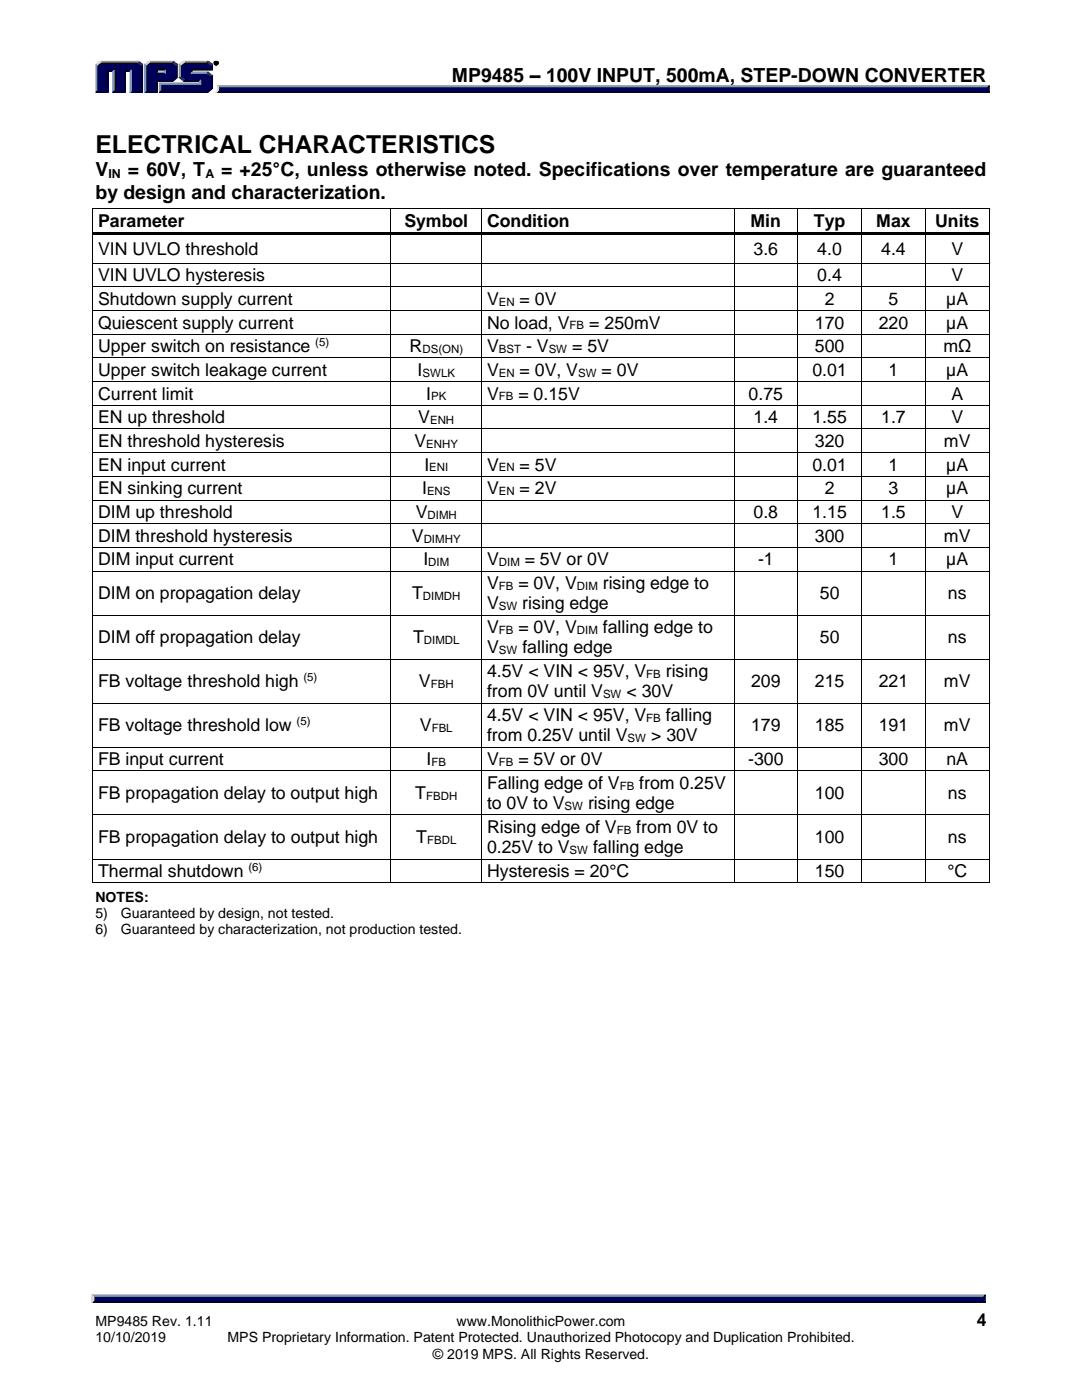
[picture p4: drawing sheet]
<svg xmlns="http://www.w3.org/2000/svg" width="216mm" height="279mm" viewBox="0 0 216 279" stroke-linecap="round" stroke-linejoin="round" font-family="sans-serif">
<g fill="#000" stroke="#000" stroke-width=".2">
<path d="M43.6 17.8h153.4l.4 .6h-154.3a.66 .66 0 0 0 .5-.6zM18.7 259.2h177.5l.4 .8h-178.3z"/>
<path d="M42.7 12.6a.45 .45 0 0 1 .9 0 .45 .45 0 0 1-.9 0zM42.8 12.5a.37 .37 0 0 0 .7 0 .37 .37 0 0 0-.7 0zM43 12.3h.3v.5l-.2-.2-.1 .2zM43.1 12.4v.1h.1z"/>
</g>
<g fill="#7f99bf" stroke="#7f99bf" stroke-width=".2">
<path d="M18.3 258.4h178.3l-.4 .8h-177.5z"/>
<path d="M43.4 17.1h154l-.4 .7h-153.4z"/>
<path d="M31.1 14.6l.3-.2h1.4l.2 .2z"/>
<path d="M36.7 12.1h4.8l-.2 .3h-4.5z"/>
<path d="M35.8 12.8l.2 .2v2.3l-.2 .2z"/>
<path d="M31.8 16.6h8v-.4l.3-.2v.8h-8z"/>
<path d="M31.8 16.6l.3 .2v1.4l-.3 .2z"/>
<path d="M38.1 14.6l.2-.2h3.2l-.2 .2z"/>
<path d="M29.7 12.1h4.8l-.2 .3h-4.4z"/>
<path d="M28.8 12.8l.3 .2v5.2l-.3 .2z"/>
<path d="M32.8 14l.2-.3v.9l-.2-.2z"/>
<path d="M20 12.1h7.6l-.2 .3h-7.2z"/>
<path d="M19.1 12.8l.2 .2v5.2l-.2 .2z"/>
<path d="M22.5 14.3l.3-.3v4.2l-.3 .2z"/>
<path d="M26 14.3l.2-.3v4.2l-.2 .2z"/>
</g>
<g fill="#000026" stroke="#000026" stroke-width=".2">
<path d="M196.6 258.4v1.6l-.4-.5v-.6z"/>
<path d="M197.4 17.1v1.3l-.4-.3v-.6z"/>
<path d="M36.8 16h3.3l-.3 .2h-3.1z"/>
<path d="M38.1 13.7h4v-.7l.3-.2v1.2h-4.1v.4l-.2 .2z"/>
<path d="M31.8 18.4l.3-.2h9.2l.8-.7v-2.3l.3-.1v2.5l-.9 .8z"/>
<path d="M31.1 16h3.2l.8-.7v-2.3l.3-.2v2.7l-.9 .7h-3.1v2.2h-2.6l.3-.2h2z"/>
<path d="M31.1 13.7h1.9l-.2 .3h-1.4v.4l-.3 .2z"/>
<path d="M28.2 13l.2-.2v5.6h-2.4l.2-.2h2z"/>
<path d="M21.4 14h1.4l-.3 .3h-.9v4.1h-2.5l.2-.2h2.1z"/>
<path d="M24.8 14h1.4l-.2 .3h-1v4.1h-2.5l.3-.2h2z"/>
</g>
<g fill="#000059" stroke="#000059" stroke-width=".2">
<path d="M18.7 258.9h177.5v.6h-177.5z"/>
<path d="M43.7 17.5h153.3v.6h-153.5z"/>
<path d="M19.3 13l.9-.6h7.2l.8 .6v5.2h-2v-4.2h-1.4v4.2h-2v-4.2h-1.4v4.2h-2.1z"/>
<path d="M29.1 13l.8-.6h2.2v1.3h-1v.9h1.9v-.9h-1.2v-1.3h2.5l.8 .6v2.3l-.8 .7h-3.2v2.2h-2z"/>
<path d="M32 16.8h8v-.8h-3.2l-.8-.7v-2.3l.8-.6h4.5l.8 .6v.7h-4v.9h3.2l.8 .6v2.3l-.8 .7h-9.3z"/>
</g>
<g fill="#d9d9d9" stroke="#d9d9d9" stroke-width=".2">
<path d="M18.3 258.4l.4 .5v.6l-.4 .5z"/>
<path d="M43.4 17.1l.3 .5a.76 .76 0 0 1-.7 .8 1.12 1.12 0 0 0 .4-1.3z"/>
<path d="M35.8 12.8l.9-.7 .1 .3-.8 .6z"/>
<path d="M28.8 12.8l.9-.7 .2 .3-.8 .6z"/>
<path d="M19.1 12.8l.9-.7 .2 .3-.9 .6z"/>
</g>
<g fill="#195999" stroke="#195999" stroke-width=".2">
<path d="M35.8 15.5l.2-.2 .8 .7-.1 .2z"/>
<path d="M41.5 14.4l.9 .7-.3 .1-.8-.6z"/>
<path d="M34.5 12.1l.9 .7-.3 .2-.8-.6z"/>
<path d="M27.6 12.1l.8 .7-.2 .2-.8-.6z"/>
<path d="M41.5 12.1l.9 .7-.3 .2-.8-.6z"/>
</g>
<g fill="#000">
<path d="M18.5 41.5h.1v.5h-.1z" fill-rule="evenodd"/>
<path d="M18.5 41.5h.1v.2h-.1z" fill-rule="evenodd"/>
<path d="M18.5 46.3h.1v.7h-.1z" fill-rule="evenodd"/>
<path d="M18.5 52.4h.1v.5h-.1z" fill-rule="evenodd"/>
<path d="M18.5 57.2h.1v.4h-.1z" fill-rule="evenodd"/>
<path d="M18.6 46.3h59.3v.5h-59.3z" fill-rule="evenodd"/>
<path d="M77.9 41.7h.2v.3h-.2z" fill-rule="evenodd"/>
<path d="M77.9 41.5h.2v.2h-.2z" fill-rule="evenodd"/>
<path d="M77.9 46.8h.2v.2h-.2z" fill-rule="evenodd"/>
<path d="M77.9 46.3h.6v.5h-.6z" fill-rule="evenodd"/>
<path d="M77.9 52.4h.2v.5h-.2z" fill-rule="evenodd"/>
<path d="M77.9 57.2h.2v.4h-.2z" fill-rule="evenodd"/>
<path d="M78.5 46.3h17.6v.5h-17.6z" fill-rule="evenodd"/>
<path d="M96.1 41.7h.2v.3h-.2z" fill-rule="evenodd"/>
<path d="M96.1 41.5h.2v.2h-.2z" fill-rule="evenodd"/>
<path d="M96.1 46.8h.2v.2h-.2z" fill-rule="evenodd"/>
<path d="M96.1 46.3h.5v.5h-.5z" fill-rule="evenodd"/>
<path d="M96.1 52.4h.2v.5h-.2z" fill-rule="evenodd"/>
<path d="M96.1 57.2h.2v.4h-.2z" fill-rule="evenodd"/>
<path d="M96.6 46.3h49.8v.5h-49.8z" fill-rule="evenodd"/>
<path d="M146.4 41.7h.2v.3h-.2z" fill-rule="evenodd"/>
<path d="M146.4 41.5h.2v.2h-.2z" fill-rule="evenodd"/>
<path d="M146.4 46.8h.2v.2h-.2z" fill-rule="evenodd"/>
<path d="M146.4 46.3h.5v.5h-.5z" fill-rule="evenodd"/>
<path d="M146.4 52.4h.2v.5h-.2z" fill-rule="evenodd"/>
<path d="M146.4 57.2h.2v.4h-.2z" fill-rule="evenodd"/>
<path d="M146.9 46.3h12.2v.5h-12.2z" fill-rule="evenodd"/>
<path d="M159.1 41.7h.2v.3h-.2z" fill-rule="evenodd"/>
<path d="M159.1 41.5h.2v.2h-.2z" fill-rule="evenodd"/>
<path d="M159.1 46.8h.2v.2h-.2z" fill-rule="evenodd"/>
<path d="M159.1 46.3h.5v.5h-.5z" fill-rule="evenodd"/>
<path d="M159.1 52.4h.2v.5h-.2z" fill-rule="evenodd"/>
<path d="M159.1 57.2h.2v.4h-.2z" fill-rule="evenodd"/>
<path d="M159.6 46.3h12.2v.5h-12.2z" fill-rule="evenodd"/>
<path d="M171.8 41.7h.2v.3h-.2z" fill-rule="evenodd"/>
<path d="M171.8 41.5h.2v.2h-.2z" fill-rule="evenodd"/>
<path d="M171.8 46.8h.2v.2h-.2z" fill-rule="evenodd"/>
<path d="M171.8 46.3h.6v.5h-.6z" fill-rule="evenodd"/>
<path d="M171.8 52.4h.2v.5h-.2z" fill-rule="evenodd"/>
<path d="M171.8 57.2h.2v.4h-.2z" fill-rule="evenodd"/>
<path d="M172.4 46.3h12.2v.5h-12.2z" fill-rule="evenodd"/>
<path d="M184.6 41.7h.1v.3h-.1z" fill-rule="evenodd"/>
<path d="M184.6 41.5h.1v.2h-.1z" fill-rule="evenodd"/>
<path d="M184.6 46.8h.1v.2h-.1z" fill-rule="evenodd"/>
<path d="M184.6 46.3h.5v.5h-.5z" fill-rule="evenodd"/>
<path d="M184.6 52.4h.1v.5h-.1z" fill-rule="evenodd"/>
<path d="M184.6 57.2h.1v.4h-.1z" fill-rule="evenodd"/>
<path d="M185.1 46.3h12.2v.5h-12.2z" fill-rule="evenodd"/>
<path d="M197.3 41.5h.2v.5h-.2z" fill-rule="evenodd"/>
<path d="M197.3 41.5h.2v.2h-.2z" fill-rule="evenodd"/>
<path d="M197.3 46.3h.2v.7h-.2z" fill-rule="evenodd"/>
<path d="M197.3 52.4h.2v.5h-.2z" fill-rule="evenodd"/>
<path d="M197.3 57.2h.2v.4h-.2z" fill-rule="evenodd"/>
<path d="M18.5 61.9h.1v.4h-.1z" fill-rule="evenodd"/>
<path d="M18.5 66.6h.1v.4h-.1z" fill-rule="evenodd"/>
<path d="M18.5 71.3h.1v.5h-.1z" fill-rule="evenodd"/>
<path d="M18.5 76.1h.1v.4h-.1z" fill-rule="evenodd"/>
<path d="M77.9 61.9h.2v.4h-.2z" fill-rule="evenodd"/>
<path d="M77.9 66.6h.2v.4h-.2z" fill-rule="evenodd"/>
<path d="M77.9 71.3h.2v.5h-.2z" fill-rule="evenodd"/>
<path d="M77.9 76.1h.2v.4h-.2z" fill-rule="evenodd"/>
<path d="M96.1 61.9h.2v.4h-.2z" fill-rule="evenodd"/>
<path d="M96.1 66.6h.2v.4h-.2z" fill-rule="evenodd"/>
<path d="M96.1 71.3h.2v.5h-.2z" fill-rule="evenodd"/>
<path d="M96.1 76.1h.2v.4h-.2z" fill-rule="evenodd"/>
<path d="M146.4 61.9h.2v.4h-.2z" fill-rule="evenodd"/>
<path d="M146.4 66.6h.2v.4h-.2z" fill-rule="evenodd"/>
<path d="M146.4 71.3h.2v.5h-.2z" fill-rule="evenodd"/>
<path d="M146.4 76.1h.2v.4h-.2z" fill-rule="evenodd"/>
<path d="M159.1 61.9h.2v.4h-.2z" fill-rule="evenodd"/>
<path d="M159.1 66.6h.2v.4h-.2z" fill-rule="evenodd"/>
<path d="M159.1 71.3h.2v.5h-.2z" fill-rule="evenodd"/>
<path d="M159.1 76.1h.2v.4h-.2z" fill-rule="evenodd"/>
<path d="M171.8 61.9h.2v.4h-.2z" fill-rule="evenodd"/>
<path d="M171.8 66.6h.2v.4h-.2z" fill-rule="evenodd"/>
<path d="M171.8 71.3h.2v.5h-.2z" fill-rule="evenodd"/>
<path d="M171.8 76.1h.2v.4h-.2z" fill-rule="evenodd"/>
<path d="M184.6 61.9h.1v.4h-.1z" fill-rule="evenodd"/>
<path d="M184.6 66.6h.1v.4h-.1z" fill-rule="evenodd"/>
<path d="M184.6 71.3h.1v.5h-.1z" fill-rule="evenodd"/>
<path d="M184.6 76.1h.1v.4h-.1z" fill-rule="evenodd"/>
<path d="M197.3 61.9h.2v.4h-.2z" fill-rule="evenodd"/>
<path d="M197.3 66.6h.2v.4h-.2z" fill-rule="evenodd"/>
<path d="M197.3 71.3h.2v.5h-.2z" fill-rule="evenodd"/>
<path d="M197.3 76.1h.2v.4h-.2z" fill-rule="evenodd"/>
<path d="M18.5 80.8h.1v.4h-.1z" fill-rule="evenodd"/>
<path d="M18.5 85.5h.1v.4h-.1z" fill-rule="evenodd"/>
<path d="M18.5 90.2h.1v.5h-.1z" fill-rule="evenodd"/>
<path d="M18.5 95h.1v.4h-.1z" fill-rule="evenodd"/>
<path d="M77.9 80.8h.2v.4h-.2z" fill-rule="evenodd"/>
<path d="M77.9 85.5h.2v.4h-.2z" fill-rule="evenodd"/>
<path d="M77.9 90.2h.2v.5h-.2z" fill-rule="evenodd"/>
<path d="M77.9 95h.2v.4h-.2z" fill-rule="evenodd"/>
<path d="M96.1 80.8h.2v.4h-.2z" fill-rule="evenodd"/>
<path d="M96.1 85.5h.2v.4h-.2z" fill-rule="evenodd"/>
<path d="M96.1 90.2h.2v.5h-.2z" fill-rule="evenodd"/>
<path d="M96.1 95h.2v.4h-.2z" fill-rule="evenodd"/>
<path d="M146.4 80.8h.2v.4h-.2z" fill-rule="evenodd"/>
<path d="M146.4 85.5h.2v.4h-.2z" fill-rule="evenodd"/>
<path d="M146.4 90.2h.2v.5h-.2z" fill-rule="evenodd"/>
<path d="M146.4 95h.2v.4h-.2z" fill-rule="evenodd"/>
<path d="M159.1 80.8h.2v.4h-.2z" fill-rule="evenodd"/>
<path d="M159.1 85.5h.2v.4h-.2z" fill-rule="evenodd"/>
<path d="M159.1 90.2h.2v.5h-.2z" fill-rule="evenodd"/>
<path d="M159.1 95h.2v.4h-.2z" fill-rule="evenodd"/>
<path d="M171.8 80.8h.2v.4h-.2z" fill-rule="evenodd"/>
<path d="M171.8 85.5h.2v.4h-.2z" fill-rule="evenodd"/>
<path d="M171.8 90.2h.2v.5h-.2z" fill-rule="evenodd"/>
<path d="M171.8 95h.2v.4h-.2z" fill-rule="evenodd"/>
<path d="M184.6 80.8h.1v.4h-.1z" fill-rule="evenodd"/>
<path d="M184.6 85.5h.1v.4h-.1z" fill-rule="evenodd"/>
<path d="M184.6 90.2h.1v.5h-.1z" fill-rule="evenodd"/>
<path d="M184.6 95h.1v.4h-.1z" fill-rule="evenodd"/>
<path d="M197.3 80.8h.2v.4h-.2z" fill-rule="evenodd"/>
<path d="M197.3 85.5h.2v.4h-.2z" fill-rule="evenodd"/>
<path d="M197.3 90.2h.2v.5h-.2z" fill-rule="evenodd"/>
<path d="M197.3 95h.2v.4h-.2z" fill-rule="evenodd"/>
<path d="M18.5 99.7h.1v.4h-.1z" fill-rule="evenodd"/>
<path d="M18.5 104.4h.1v.4h-.1z" fill-rule="evenodd"/>
<path d="M18.5 109.1h.1v.5h-.1z" fill-rule="evenodd"/>
<path d="M18.5 113.9h.1v.4h-.1z" fill-rule="evenodd"/>
<path d="M77.9 99.7h.2v.4h-.2z" fill-rule="evenodd"/>
<path d="M77.9 104.4h.2v.4h-.2z" fill-rule="evenodd"/>
<path d="M77.9 109.1h.2v.5h-.2z" fill-rule="evenodd"/>
<path d="M77.9 113.9h.2v.4h-.2z" fill-rule="evenodd"/>
<path d="M96.1 99.7h.2v.4h-.2z" fill-rule="evenodd"/>
<path d="M96.1 104.4h.2v.4h-.2z" fill-rule="evenodd"/>
<path d="M96.1 109.1h.2v.5h-.2z" fill-rule="evenodd"/>
<path d="M96.1 113.9h.2v.4h-.2z" fill-rule="evenodd"/>
<path d="M146.4 99.7h.2v.4h-.2z" fill-rule="evenodd"/>
<path d="M146.4 104.4h.2v.4h-.2z" fill-rule="evenodd"/>
<path d="M146.4 109.1h.2v.5h-.2z" fill-rule="evenodd"/>
<path d="M146.4 113.9h.2v.4h-.2z" fill-rule="evenodd"/>
<path d="M159.1 99.7h.2v.4h-.2z" fill-rule="evenodd"/>
<path d="M159.1 104.4h.2v.4h-.2z" fill-rule="evenodd"/>
<path d="M159.1 109.1h.2v.5h-.2z" fill-rule="evenodd"/>
<path d="M159.1 113.9h.2v.4h-.2z" fill-rule="evenodd"/>
<path d="M171.8 99.7h.2v.4h-.2z" fill-rule="evenodd"/>
<path d="M171.8 104.4h.2v.4h-.2z" fill-rule="evenodd"/>
<path d="M171.8 109.1h.2v.5h-.2z" fill-rule="evenodd"/>
<path d="M171.8 113.9h.2v.4h-.2z" fill-rule="evenodd"/>
<path d="M184.6 99.7h.1v.4h-.1z" fill-rule="evenodd"/>
<path d="M184.6 104.4h.1v.4h-.1z" fill-rule="evenodd"/>
<path d="M184.6 109.1h.1v.5h-.1z" fill-rule="evenodd"/>
<path d="M184.6 113.9h.1v.4h-.1z" fill-rule="evenodd"/>
<path d="M197.3 99.7h.2v.4h-.2z" fill-rule="evenodd"/>
<path d="M197.3 104.4h.2v.4h-.2z" fill-rule="evenodd"/>
<path d="M197.3 109.1h.2v.5h-.2z" fill-rule="evenodd"/>
<path d="M197.3 113.9h.2v.4h-.2z" fill-rule="evenodd"/>
<path d="M18.5 122.7h.1v.4h-.1z" fill-rule="evenodd"/>
<path d="M18.5 131.5h.1v.4h-.1z" fill-rule="evenodd"/>
<path d="M77.9 122.7h.2v.4h-.2z" fill-rule="evenodd"/>
<path d="M77.9 131.5h.2v.4h-.2z" fill-rule="evenodd"/>
<path d="M96.1 122.7h.2v.4h-.2z" fill-rule="evenodd"/>
<path d="M96.1 131.5h.2v.4h-.2z" fill-rule="evenodd"/>
<path d="M146.4 122.7h.2v.4h-.2z" fill-rule="evenodd"/>
<path d="M146.4 131.5h.2v.4h-.2z" fill-rule="evenodd"/>
<path d="M159.1 122.7h.2v.4h-.2z" fill-rule="evenodd"/>
<path d="M159.1 131.5h.2v.4h-.2z" fill-rule="evenodd"/>
<path d="M171.8 122.7h.2v.4h-.2z" fill-rule="evenodd"/>
<path d="M171.8 131.5h.2v.4h-.2z" fill-rule="evenodd"/>
<path d="M184.6 122.7h.1v.4h-.1z" fill-rule="evenodd"/>
<path d="M184.6 131.5h.1v.4h-.1z" fill-rule="evenodd"/>
<path d="M197.3 122.7h.2v.4h-.2z" fill-rule="evenodd"/>
<path d="M197.3 131.5h.2v.4h-.2z" fill-rule="evenodd"/>
<path d="M18.5 140.2h.1v.5h-.1z" fill-rule="evenodd"/>
<path d="M18.5 149h.1v.5h-.1z" fill-rule="evenodd"/>
<path d="M18.5 153.7h.1v.5h-.1z" fill-rule="evenodd"/>
<path d="M77.9 140.2h.2v.5h-.2z" fill-rule="evenodd"/>
<path d="M77.9 149h.2v.5h-.2z" fill-rule="evenodd"/>
<path d="M77.9 153.7h.2v.5h-.2z" fill-rule="evenodd"/>
<path d="M96.1 140.2h.2v.5h-.2z" fill-rule="evenodd"/>
<path d="M96.1 149h.2v.5h-.2z" fill-rule="evenodd"/>
<path d="M96.1 153.7h.2v.5h-.2z" fill-rule="evenodd"/>
<path d="M146.4 140.2h.2v.5h-.2z" fill-rule="evenodd"/>
<path d="M146.4 149h.2v.5h-.2z" fill-rule="evenodd"/>
<path d="M146.4 153.7h.2v.5h-.2z" fill-rule="evenodd"/>
<path d="M159.1 140.2h.2v.5h-.2z" fill-rule="evenodd"/>
<path d="M159.1 149h.2v.5h-.2z" fill-rule="evenodd"/>
<path d="M159.1 153.7h.2v.5h-.2z" fill-rule="evenodd"/>
<path d="M171.8 140.2h.2v.5h-.2z" fill-rule="evenodd"/>
<path d="M171.8 149h.2v.5h-.2z" fill-rule="evenodd"/>
<path d="M171.8 153.7h.2v.5h-.2z" fill-rule="evenodd"/>
<path d="M184.6 140.2h.1v.5h-.1z" fill-rule="evenodd"/>
<path d="M184.6 149h.1v.5h-.1z" fill-rule="evenodd"/>
<path d="M184.6 153.7h.1v.5h-.1z" fill-rule="evenodd"/>
<path d="M197.3 140.2h.2v.5h-.2z" fill-rule="evenodd"/>
<path d="M197.3 149h.2v.5h-.2z" fill-rule="evenodd"/>
<path d="M197.3 153.7h.2v.5h-.2z" fill-rule="evenodd"/>
<path d="M18.5 162.5h.1v.5h-.1z" fill-rule="evenodd"/>
<path d="M18.5 171.4h.1v.4h-.1z" fill-rule="evenodd"/>
<path d="M18.5 176.1h.1v.2h-.1z" fill-rule="evenodd"/>
<path d="M18.5 176.1h.1v.2h-.1z" fill-rule="evenodd"/>
<path d="M77.9 162.5h.2v.5h-.2z" fill-rule="evenodd"/>
<path d="M77.9 171.4h.2v.4h-.2z" fill-rule="evenodd"/>
<path d="M77.9 176.1h.2v.2h-.2z" fill-rule="evenodd"/>
<path d="M96.1 162.5h.2v.5h-.2z" fill-rule="evenodd"/>
<path d="M96.1 171.4h.2v.4h-.2z" fill-rule="evenodd"/>
<path d="M96.1 176.1h.2v.2h-.2z" fill-rule="evenodd"/>
<path d="M146.4 162.5h.2v.5h-.2z" fill-rule="evenodd"/>
<path d="M146.4 171.4h.2v.4h-.2z" fill-rule="evenodd"/>
<path d="M146.4 176.1h.2v.2h-.2z" fill-rule="evenodd"/>
<path d="M159.1 162.5h.2v.5h-.2z" fill-rule="evenodd"/>
<path d="M159.1 171.4h.2v.4h-.2z" fill-rule="evenodd"/>
<path d="M159.1 176.1h.2v.2h-.2z" fill-rule="evenodd"/>
<path d="M171.8 162.5h.2v.5h-.2z" fill-rule="evenodd"/>
<path d="M171.8 171.4h.2v.4h-.2z" fill-rule="evenodd"/>
<path d="M171.8 176.1h.2v.2h-.2z" fill-rule="evenodd"/>
<path d="M184.6 162.5h.1v.5h-.1z" fill-rule="evenodd"/>
<path d="M184.6 171.4h.1v.4h-.1z" fill-rule="evenodd"/>
<path d="M184.6 176.1h.1v.2h-.1z" fill-rule="evenodd"/>
<path d="M197.3 162.5h.2v.5h-.2z" fill-rule="evenodd"/>
<path d="M197.3 171.4h.2v.4h-.2z" fill-rule="evenodd"/>
<path d="M197.3 176.1h.2v.2h-.2z" fill-rule="evenodd"/>
<path d="M197.3 176.1h.2v.2h-.2z" fill-rule="evenodd"/>
</g>
<g fill="none" stroke="#000" stroke-width=".2">
<path d="M18.5 42v4.3M18.5 47v5.4M18.5 52.9v4.3M18.5 57.6v4.3M18.6 41.6h59.3M18.6 52.5h59.3M18.6 57.2h59.3M78 42v4.3M78 47v5.4M78 52.9v4.3M78 57.6v4.3M78.1 41.6h18"/>
<path d="M78.1 52.5h18M78.1 57.2h18M96.2 42v4.3M96.2 47v5.4M96.2 52.9v4.3M96.2 57.6v4.3M96.3 41.6h50.1M96.3 52.5h50.1M96.3 57.2h50.1M146.5 42v4.3M146.5 47v5.4M146.5 52.9v4.3"/>
<path d="M146.5 57.6v4.3M146.6 41.6h12.5M146.6 52.5h12.5M146.6 57.2h12.5M159.2 42v4.3M159.2 47v5.4M159.2 52.9v4.3M159.2 57.6v4.3M159.3 41.6h12.5M159.3 52.5h12.5M159.3 57.2h12.5M171.9 42v4.3"/>
<path d="M171.9 47v5.4M171.9 52.9v4.3M171.9 57.6v4.3M172 41.6h12.6M172 52.5h12.6M172 57.2h12.6M184.7 42v4.3M184.7 47v5.4M184.7 52.9v4.3M184.7 57.6v4.3M184.7 41.6h12.6M184.7 52.5h12.6"/>
<path d="M184.7 57.2h12.6M197.4 42v4.3M197.4 47v5.4M197.4 52.9v4.3M197.4 57.6v4.3M18.5 62.3v4.3M18.5 67v4.3M18.5 71.8v4.3M18.5 76.5v4.3M18.6 62h59.3M18.6 66.7h59.3M18.6 71.4h59.3"/>
<path d="M18.6 76.1h59.3M78 62.3v4.3M78 67v4.3M78 71.8v4.3M78 76.5v4.3M78.1 62h18M78.1 66.7h18M78.1 71.4h18M78.1 76.1h18M96.2 62.3v4.3M96.2 67v4.3M96.2 71.8v4.3"/>
<path d="M96.2 76.5v4.3M96.3 62h50.1M96.3 66.7h50.1M96.3 71.4h50.1M96.3 76.1h50.1M146.5 62.3v4.3M146.5 67v4.3M146.5 71.8v4.3M146.5 76.5v4.3M146.6 62h12.5M146.6 66.7h12.5M146.6 71.4h12.5"/>
<path d="M146.6 76.1h12.5M159.2 62.3v4.3M159.2 67v4.3M159.2 71.8v4.3M159.2 76.5v4.3M159.3 62h12.5M159.3 66.7h12.5M159.3 71.4h12.5M159.3 76.1h12.5M171.9 62.3v4.3M171.9 67v4.3M171.9 71.8v4.3"/>
<path d="M171.9 76.5v4.3M172 62h12.6M172 66.7h12.6M172 71.4h12.6M172 76.1h12.6M184.7 62.3v4.3M184.7 67v4.3M184.7 71.8v4.3M184.7 76.5v4.3M184.7 62h12.6M184.7 66.7h12.6M184.7 71.4h12.6"/>
<path d="M184.7 76.1h12.6M197.4 62.3v4.3M197.4 67v4.3M197.4 71.8v4.3M197.4 76.5v4.3M18.5 81.2v4.3M18.5 85.9v4.3M18.5 90.7v4.3M18.5 95.4v4.3M18.6 80.9h59.3M18.6 85.6h59.3M18.6 90.3h59.3"/>
<path d="M18.6 95h59.3M18.6 99.8h59.3M78 81.2v4.3M78 85.9v4.3M78 90.7v4.3M78 95.4v4.3M78.1 80.9h18M78.1 85.6h18M78.1 90.3h18M78.1 95h18M78.1 99.8h18M96.2 81.2v4.3"/>
<path d="M96.2 85.9v4.3M96.2 90.7v4.3M96.2 95.4v4.3M96.3 80.9h50.1M96.3 85.6h50.1M96.3 90.3h50.1M96.3 95h50.1M96.3 99.8h50.1M146.5 81.2v4.3M146.5 85.9v4.3M146.5 90.7v4.3M146.5 95.4v4.3"/>
<path d="M146.6 80.9h12.5M146.6 85.6h12.5M146.6 90.3h12.5M146.6 95h12.5M146.6 99.8h12.5M159.2 81.2v4.3M159.2 85.9v4.3M159.2 90.7v4.3M159.2 95.4v4.3M159.3 80.9h12.5M159.3 85.6h12.5M159.3 90.3h12.5"/>
<path d="M159.3 95h12.5M159.3 99.8h12.5M171.9 81.2v4.3M171.9 85.9v4.3M171.9 90.7v4.3M171.9 95.4v4.3M172 80.9h12.6M172 85.6h12.6M172 90.3h12.6M172 95h12.6M172 99.8h12.6M184.7 81.2v4.3"/>
<path d="M184.7 85.9v4.3M184.7 90.7v4.3M184.7 95.4v4.3M184.7 80.9h12.6M184.7 85.6h12.6M184.7 90.3h12.6M184.7 95h12.6M184.7 99.8h12.6M197.4 81.2v4.3M197.4 85.9v4.3M197.4 90.7v4.3M197.4 95.4v4.3"/>
<path d="M18.5 100.1v4.3M18.5 104.8v4.3M18.5 109.6v4.3M18.5 114.3v8.4M18.6 104.5h59.3M18.6 109.2h59.3M18.6 114h59.3M78 100.1v4.3M78 104.8v4.3M78 109.6v4.3M78 114.3v8.4M78.1 104.5h18"/>
<path d="M78.1 109.2h18M78.1 114h18M96.2 100.1v4.3M96.2 104.8v4.3M96.2 109.6v4.3M96.2 114.3v8.4M96.3 104.5h50.1M96.3 109.2h50.1M96.3 114h50.1M146.5 100.1v4.3M146.5 104.8v4.3M146.5 109.6v4.3"/>
<path d="M146.5 114.3v8.4M146.6 104.5h12.5M146.6 109.2h12.5M146.6 114h12.5M159.2 100.1v4.3M159.2 104.8v4.3M159.2 109.6v4.3M159.2 114.3v8.4M159.3 104.5h12.5M159.3 109.2h12.5M159.3 114h12.5M171.9 100.1v4.3"/>
<path d="M171.9 104.8v4.3M171.9 109.6v4.3M171.9 114.3v8.4M172 104.5h12.6M172 109.2h12.6M172 114h12.6M184.7 100.1v4.3M184.7 104.8v4.3M184.7 109.6v4.3M184.7 114.3v8.4M184.7 104.5h12.6M184.7 109.2h12.6"/>
<path d="M184.7 114h12.6M197.4 100.1v4.3M197.4 104.8v4.3M197.4 109.6v4.3M197.4 114.3v8.4M18.5 123.1v8.4M18.5 131.9v8.3M18.6 122.8h59.3M18.6 131.5h59.3M78 123.1v8.4M78 131.9v8.3M78.1 122.8h18"/>
<path d="M78.1 131.5h18M96.2 123.1v8.4M96.2 131.9v8.3M96.3 122.8h50.1M96.3 131.5h50.1M146.5 123.1v8.4M146.5 131.9v8.3M146.6 122.8h12.5M146.6 131.5h12.5M159.2 123.1v8.4M159.2 131.9v8.3M159.3 122.8h12.5"/>
<path d="M159.3 131.5h12.5M171.9 123.1v8.4M171.9 131.9v8.3M172 122.8h12.6M172 131.5h12.6M184.7 123.1v8.4M184.7 131.9v8.3M184.7 122.8h12.6M184.7 131.5h12.6M197.4 123.1v8.4M197.4 131.9v8.3M18.5 140.7v8.3"/>
<path d="M18.5 149.5v4.2M18.5 154.2v8.3M18.6 140.3h59.3M18.6 149.1h59.3M18.6 153.8h59.3M78 140.7v8.3M78 149.5v4.2M78 154.2v8.3M78.1 140.3h18M78.1 149.1h18M78.1 153.8h18M96.2 140.7v8.3"/>
<path d="M96.2 149.5v4.2M96.2 154.2v8.3M96.3 140.3h50.1M96.3 149.1h50.1M96.3 153.8h50.1M146.5 140.7v8.3M146.5 149.5v4.2M146.5 154.2v8.3M146.6 140.3h12.5M146.6 149.1h12.5M146.6 153.8h12.5M159.2 140.7v8.3"/>
<path d="M159.2 149.5v4.2M159.2 154.2v8.3M159.3 140.3h12.5M159.3 149.1h12.5M159.3 153.8h12.5M171.9 140.7v8.3M171.9 149.5v4.2M171.9 154.2v8.3M172 140.3h12.6M172 149.1h12.6M172 153.8h12.6M184.7 140.7v8.3"/>
<path d="M184.7 149.5v4.2M184.7 154.2v8.3M184.7 140.3h12.6M184.7 149.1h12.6M184.7 153.8h12.6M197.4 140.7v8.3M197.4 149.5v4.2M197.4 154.2v8.3M18.5 163v8.4M18.5 171.8v4.3M18.6 162.6h59.3M18.6 171.5h59.3"/>
<path d="M18.6 176.2h59.3M78 163v8.4M78 171.8v4.3M78.1 162.6h18M78.1 171.5h18M78.1 176.2h18M96.2 163v8.4M96.2 171.8v4.3M96.3 162.6h50.1M96.3 171.5h50.1M96.3 176.2h50.1M146.5 163v8.4"/>
<path d="M146.5 171.8v4.3M146.6 162.6h12.5M146.6 171.5h12.5M146.6 176.2h12.5M159.2 163v8.4M159.2 171.8v4.3M159.3 162.6h12.5M159.3 171.5h12.5M159.3 176.2h12.5M171.9 163v8.4M171.9 171.8v4.3M172 162.6h12.6"/>
<path d="M172 171.5h12.6M172 176.2h12.6M184.7 163v8.4M184.7 171.8v4.3M184.7 162.6h12.6M184.7 171.5h12.6M184.7 176.2h12.6M197.4 163v8.4M197.4 171.8v4.3"/>
</g>
<text font-size="4.9" x="19" y="30.5">ELECTRICAL CHARACTERISTICS</text>
<g font-size="3.9">
<text x="90.2" y="16.3">MP9485 – 100V INPUT, 500mA, STEP-DOWN CONVERTER</text>
<text x="19" y="35.2">V</text>
<text x="25.5" y="35.2">= 60V, T</text>
<text x="44.1" y="35.2">= +25°C, unless otherwise noted. Specifications over temperature are guaranteed</text>
<text x="19" y="39.6">by design and characterization.</text>
</g>
<g font-size="3.5">
<text x="19.6" y="45.2">Parameter</text>
<text x="80.7" y="45.2">Symbol</text>
<text x="97.2" y="45.2">Condition</text>
<text x="149.8" y="45.2">Min</text>
<text x="162.4" y="45.2">Typ</text>
<text x="174.9" y="45.2">Max</text>
<text x="186.6" y="45.2">Units</text>
<text x="19.6" y="50.8">VIN UVLO threshold</text>
<text x="150.4" y="50.8">3.6</text>
<text x="163.1" y="50.8">4.0</text>
<text x="175.8" y="50.8">4.4</text>
<text x="189.8" y="50.8">V</text>
<text x="19.6" y="56.1">VIN UVLO hysteresis</text>
<text x="163.1" y="56.1">0.4</text>
<text x="189.8" y="56.1">V</text>
<text x="19.6" y="60.8">Shutdown supply current</text>
<text x="19.6" y="65.6">Quiescent supply current</text>
<text x="97.2" y="60.8">V</text>
<text x="97.2" y="65.6">No load, V</text>
<text x="103.7" y="60.8">= 0V</text>
<text x="117.6" y="65.6">= 250mV</text>
<text x="162.6" y="65.6">170</text>
<text x="164.6" y="60.8">2</text>
<text x="175.3" y="65.6">220</text>
<text x="177.3" y="60.8">5</text>
<text x="188.8" y="60.8">µA</text>
<text x="188.8" y="65.6">µA</text>
<text x="19.6" y="70.3">Upper switch on resistance</text>
<text x="81.7" y="70.3">R</text>
<text x="97.2" y="70.3">V</text>
<text x="105" y="70.3">- V</text>
<text x="114.2" y="70.3">= 5V</text>
<text x="162.6" y="70.3">500</text>
<text x="188.2" y="70.3">mΩ</text>
<text x="19.6" y="75">Upper switch leakage current</text>
<text x="83.3" y="75">I</text>
<text x="97.2" y="75">V</text>
<text x="103.7" y="75">= 0V, V</text>
<text x="120.1" y="75">= 0V</text>
<text x="162.1" y="75">0.01</text>
<text x="177.3" y="75">1</text>
<text x="188.8" y="75">µA</text>
<text x="19.6" y="79.7">Current limit</text>
<text x="85.1" y="79.7">I</text>
<text x="97.2" y="79.7">V</text>
<text x="103.4" y="79.7">= 0.15V</text>
<text x="149.4" y="79.7">0.75</text>
<text x="189.8" y="79.7">A</text>
<text x="19.6" y="84.5">EN up threshold</text>
<text x="19.6" y="89.2">EN threshold hysteresis</text>
<text x="82.7" y="89.2">V</text>
<text x="83.5" y="84.5">V</text>
<text x="150.4" y="84.5">1.4</text>
<text x="162.1" y="84.5">1.55</text>
<text x="162.6" y="89.2">320</text>
<text x="175.8" y="84.5">1.7</text>
<text x="188.4" y="89.2">mV</text>
<text x="189.8" y="84.5">V</text>
<text x="19.6" y="93.9">EN input current</text>
<text x="84.7" y="93.9">I</text>
<text x="97.2" y="93.9">V</text>
<text x="103.7" y="93.9">= 5V</text>
<text x="162.1" y="93.9">0.01</text>
<text x="177.3" y="93.9">1</text>
<text x="188.8" y="93.9">µA</text>
<text x="19.6" y="98.6">EN sinking current</text>
<text x="84.2" y="98.6">I</text>
<text x="97.2" y="98.6">V</text>
<text x="103.7" y="98.6">= 2V</text>
<text x="164.6" y="98.6">2</text>
<text x="177.3" y="98.6">3</text>
<text x="188.8" y="98.6">µA</text>
<text x="19.6" y="103.4">DIM up threshold</text>
<text x="83" y="103.4">V</text>
<text x="150.4" y="103.4">0.8</text>
<text x="162.1" y="103.4">1.15</text>
<text x="175.8" y="103.4">1.5</text>
<text x="189.8" y="103.4">V</text>
<text x="19.6" y="108.1">DIM threshold hysteresis</text>
<text x="19.6" y="112.8">DIM input current</text>
<text x="82.2" y="108.1">V</text>
<text x="84.5" y="112.8">I</text>
<text x="97.2" y="112.8">V</text>
<text x="104.7" y="112.8">= 5V or 0V</text>
<text x="151.2" y="112.8">-1</text>
<text x="162.6" y="108.1">300</text>
<text x="177.3" y="112.8">1</text>
<text x="188.4" y="108.1">mV</text>
<text x="188.8" y="112.8">µA</text>
<text x="19.6" y="119.6">DIM on propagation delay</text>
<text x="82.2" y="119.6">T</text>
<text x="97.2" y="117.6">V</text>
<text x="103.4" y="117.6">= 0V, V</text>
<text x="120.3" y="117.6">rising edge to</text>
<text x="163.6" y="119.6">50</text>
<text x="189.1" y="119.6">ns</text>
<text x="97.2" y="121.6">V</text>
<text x="104.2" y="121.6">rising edge</text>
<text x="19.6" y="128.4">DIM off propagation delay</text>
<text x="82.4" y="128.4">T</text>
<text x="97.2" y="126.4">V</text>
<text x="97.2" y="130.4">V</text>
<text x="103.4" y="126.4">= 0V, V</text>
<text x="104.2" y="130.4">falling edge</text>
<text x="120.3" y="126.4">falling edge to</text>
<text x="163.6" y="128.4">50</text>
<text x="189.1" y="128.4">ns</text>
<text x="19.6" y="137.1">FB voltage threshold high</text>
<text x="83.6" y="137.1">V</text>
<text x="97.2" y="135.1">4.5V &lt; VIN &lt; 95V, V</text>
<text x="132.9" y="135.1">rising</text>
<text x="149.9" y="137.1">209</text>
<text x="162.6" y="137.1">215</text>
<text x="175.3" y="137.1">221</text>
<text x="188.4" y="137.1">mV</text>
<text x="97.2" y="139.2">from 0V until V</text>
<text x="97.2" y="143.9">4.5V &lt; VIN &lt; 95V, V</text>
<text x="125" y="139.2">&lt; 30V</text>
<text x="132.9" y="143.9">falling</text>
<text x="19.6" y="145.9">FB voltage threshold low</text>
<text x="83.8" y="145.9">V</text>
<text x="97.2" y="148">from 0.25V until V</text>
<text x="129.9" y="148">&gt; 30V</text>
<text x="149.9" y="145.9">179</text>
<text x="162.6" y="145.9">185</text>
<text x="175.3" y="145.9">191</text>
<text x="188.4" y="145.9">mV</text>
<text x="19.6" y="152.7">FB input current</text>
<text x="85.1" y="152.7">I</text>
<text x="97.2" y="152.7">V</text>
<text x="103.4" y="152.7">= 5V or 0V</text>
<text x="149.3" y="152.7">-300</text>
<text x="175.3" y="152.7">300</text>
<text x="188.8" y="152.7">nA</text>
<text x="19.6" y="159.5">FB propagation delay to output high</text>
<text x="82.9" y="159.5">T</text>
<text x="97.2" y="157.4">Falling edge of V</text>
<text x="97.2" y="161.5">to 0V to V</text>
<text x="117.4" y="161.5">rising edge</text>
<text x="127.5" y="157.4">from 0.25V</text>
<text x="162.6" y="159.5">100</text>
<text x="189.1" y="159.5">ns</text>
<text x="97.2" y="166.2">Rising edge of V</text>
<text x="127" y="166.2">from 0V to</text>
<text x="19.6" y="168.3">FB propagation delay to output high</text>
<text x="83.1" y="168.3">T</text>
<text x="97.2" y="170.3">0.25V to V</text>
<text x="118.3" y="170.3">falling edge</text>
<text x="162.6" y="168.3">100</text>
<text x="189.1" y="168.3">ns</text>
<text x="19.6" y="175.1">Thermal shutdown</text>
<text x="97.2" y="175.1">Hysteresis = 20°C</text>
<text x="162.6" y="175.1">150</text>
<text x="189" y="175.1">°C</text>
<text x="194.9" y="264.5">4</text>
</g>
<g font-size="2.8">
<text x="19" y="180">NOTES:</text>
<text x="19" y="183.2">5)</text>
<text x="24.1" y="183.2">Guaranteed by design, not tested.</text>
<text x="19" y="186.4">6)</text>
<text x="24.1" y="186.4">Guaranteed by characterization, not production tested.</text>
<text x="19" y="264.5">MP9485 Rev. 1.11</text>
<text x="19" y="267.9">10/10/2019</text>
<text x="45.4" y="267.9">MPS Proprietary Information. Patent Protected. Unauthorized Photocopy and Duplication Prohibited.</text>
<text x="91.1" y="264.5">www.MonolithicPower.com</text>
<text x="86.4" y="271.2">© 2019 MPS. All Rights Reserved.</text>
</g>
<g font-size="2.5">
<text x="21.6" y="35.5">IN</text>
<text x="41" y="35.5">A</text>
</g>
<g font-size="2.3">
<text x="99.5" y="61">EN</text>
<text x="113.7" y="65.7">FB</text>
<text x="62.9" y="69.1">(5)</text>
<text x="84.3" y="70.4">DS(ON)</text>
<text x="99.5" y="70.4">BST</text>
<text x="109.5" y="70.4">SW</text>
<text x="84.3" y="75.2">SWLK</text>
<text x="99.5" y="75.2">EN</text>
<text x="115.4" y="75.2">SW</text>
<text x="86" y="79.9">PK</text>
<text x="99.5" y="79.9">FB</text>
<text x="85.1" y="89.4">ENHY</text>
<text x="85.8" y="84.6">ENH</text>
<text x="85.6" y="94.1">ENI</text>
<text x="99.5" y="94.1">EN</text>
<text x="85.2" y="98.8">ENS</text>
<text x="99.5" y="98.8">EN</text>
<text x="85.3" y="103.6">DIMH</text>
<text x="84.5" y="108.3">DIMHY</text>
<text x="85.5" y="113">DIM</text>
<text x="99.5" y="113">DIM</text>
<text x="84.4" y="119.7">DIMDH</text>
<text x="99.5" y="117.7">FB</text>
<text x="115.1" y="117.7">DIM</text>
<text x="99.5" y="121.8">SW</text>
<text x="84.6" y="128.5">DIMDL</text>
<text x="99.5" y="126.5">FB</text>
<text x="99.5" y="130.6">SW</text>
<text x="115.1" y="126.5">DIM</text>
<text x="60.6" y="135.9">(5)</text>
<text x="85.9" y="137.3">FBH</text>
<text x="129" y="135.3">FB</text>
<text x="120.3" y="139.3">SW</text>
<text x="59.2" y="144.7">(5)</text>
<text x="86.1" y="146.1">FBL</text>
<text x="125.2" y="148.1">SW</text>
<text x="129" y="144.1">FB</text>
<text x="86.1" y="152.9">FB</text>
<text x="99.5" y="152.9">FB</text>
<text x="85" y="159.6">FBDH</text>
<text x="112.7" y="161.6">SW</text>
<text x="123.6" y="157.6">FB</text>
<text x="123.1" y="166.4">FB</text>
<text x="49.6" y="173.8">(6)</text>
<text x="85.2" y="168.4">FBDL</text>
<text x="113.7" y="170.5">SW</text>
</g>
</svg>
